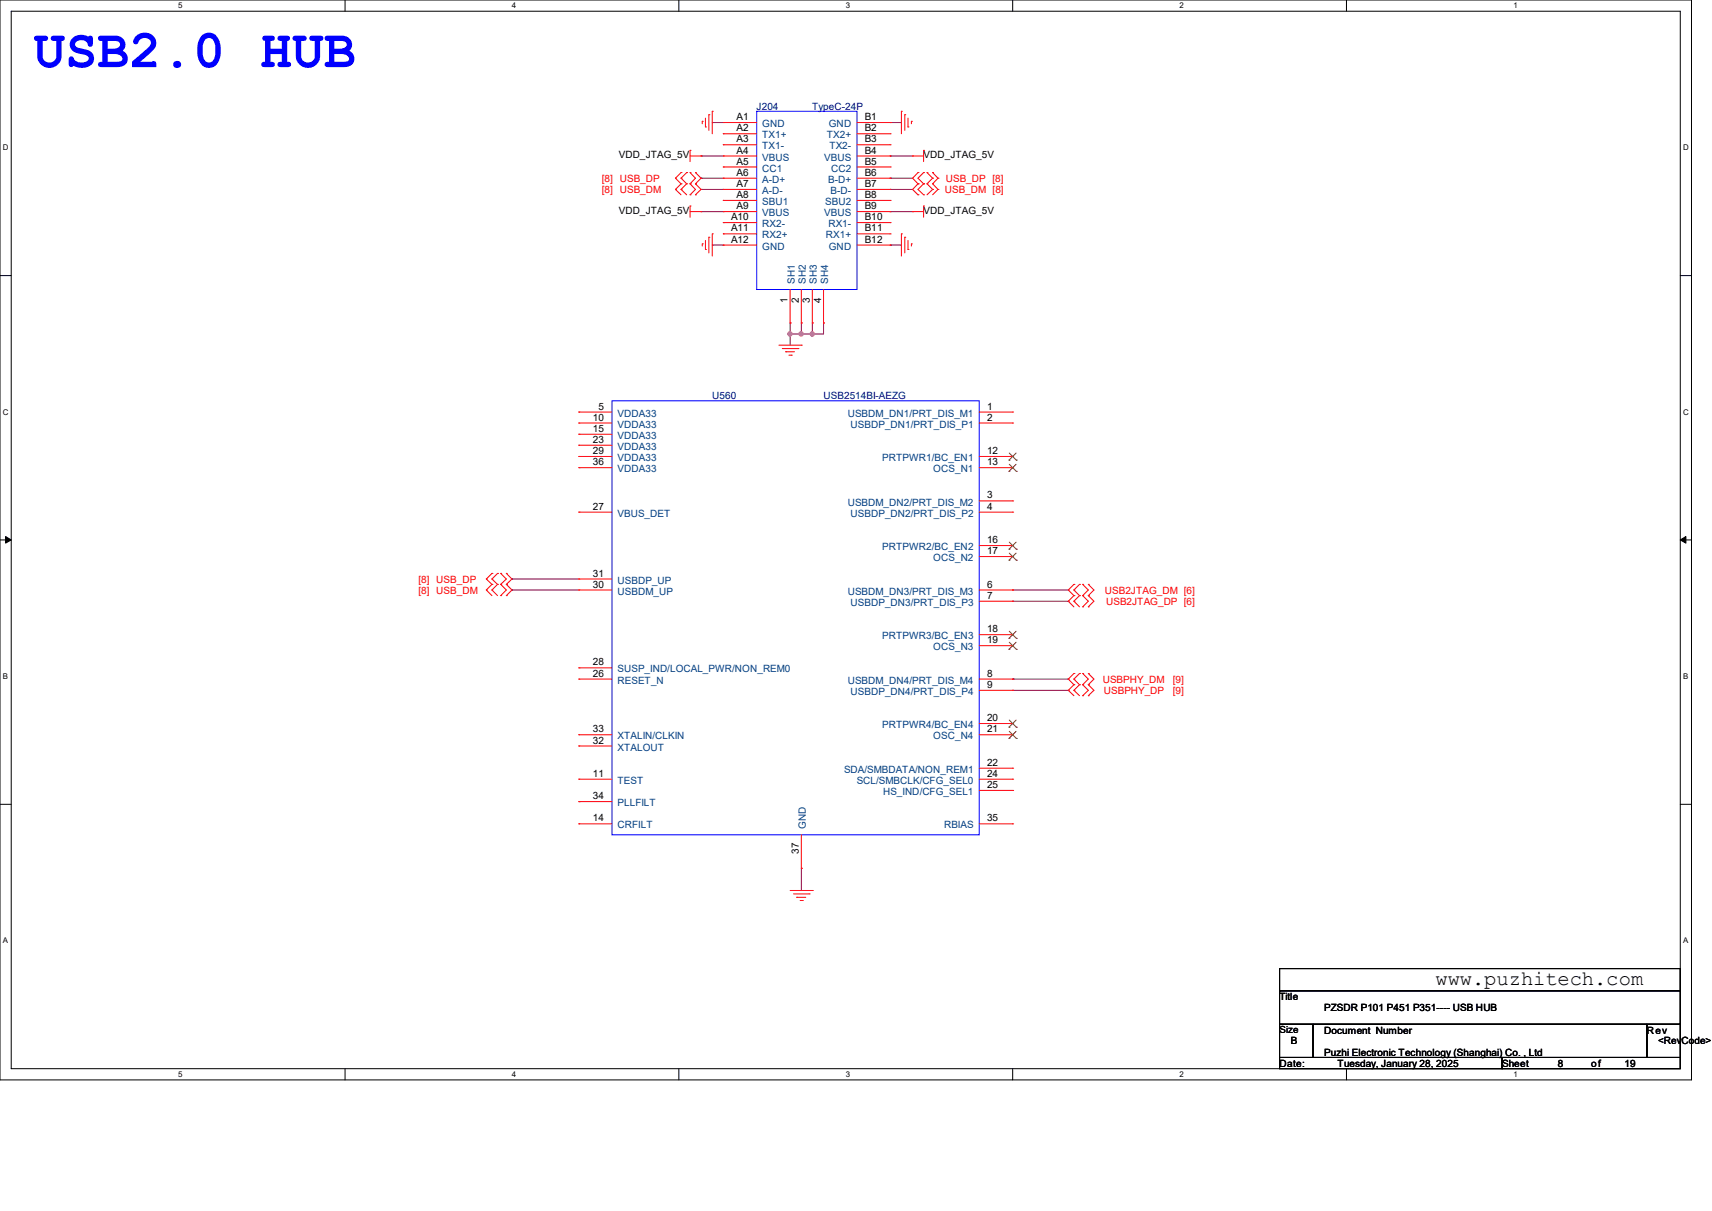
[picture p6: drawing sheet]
<svg xmlns="http://www.w3.org/2000/svg" width="297mm" height="210mm" viewBox="0 0 297 210" stroke-linecap="round" stroke-linejoin="round" font-family="sans-serif">
<path d="M0 0h293.5v187.3h-293.5zM1.9 1.9h289.6v183.4h-289.6z" fill="none" stroke="#000" stroke-width=".17"/>
<g fill="#fff">
<path d="M30.9 .2h.8v1.5h-.8z"/>
<path d="M30.9 185.5h.8v1.6h-.8z"/>
</g>
<path d="M59.9 0v1.9M59.9 185.3v2" fill="none" stroke="#000" stroke-width=".17"/>
<g fill="#fff">
<path d="M88.8 .2h.8v1.5h-.8z"/>
<path d="M88.8 185.5h.8v1.6h-.8z"/>
</g>
<path d="M117.8 0v1.9M117.8 185.3v2" fill="none" stroke="#000" stroke-width=".17"/>
<g fill="#fff">
<path d="M146.7 .2h.8v1.5h-.8z"/>
<path d="M146.7 185.5h.8v1.6h-.8z"/>
</g>
<path d="M175.7 0v1.9M175.7 185.3v2" fill="none" stroke="#000" stroke-width=".17"/>
<g fill="#fff">
<path d="M204.6 .2h.8v1.5h-.8z"/>
<path d="M204.6 185.5h.8v1.6h-.8z"/>
</g>
<path d="M233.6 0v1.9M233.6 185.3v2" fill="none" stroke="#000" stroke-width=".17"/>
<g fill="#fff">
<path d="M262.6 .2h.7v1.5h-.7z"/>
<path d="M262.6 185.5h.7v1.6h-.7z"/>
<path d="M.5 24.8h1v1.6h-1z"/>
<path d="M292 24.8h1v1.6h-1z"/>
<path d="M.5 70.7h1v1.5h-1z"/>
<path d="M292 70.7h1v1.5h-1z"/>
</g>
<path d="M0 47.8h1.9M291.5 47.8h2" fill="none" stroke="#000" stroke-width=".17"/>
<g fill="#fff">
<path d="M.5 116.5h.9v1.6h-.9z"/>
<path d="M292 116.5h.9v1.6h-.9z"/>
</g>
<path d="M0 93.6h1.9M291.5 93.6h2" fill="none" stroke="#000" stroke-width=".17"/>
<path d="M1 93l.9 .6-.9 .6zM291.5 93.6l1-.6v1.2z" fill="#000" stroke="#000" stroke-width=".17"/>
<g fill="#fff">
<path d="M.5 162.4h.9v1.5h-.9z"/>
<path d="M292 162.4h.9v1.5h-.9z"/>
</g>
<path d="M0 139.5h1.9M291.5 139.5h2M222 168h69.5v3.8h-69.5zM222 171.8h69.5v5.8h-69.5zM222 177.6h5.8v5.8h-5.8zM227.8 177.6h57.9v5.8h-57.9zM285.7 177.6h5.8v5.8h-5.8zM222 183.4h38.6v1.9h-38.6zM260.6 183.4h30.9v1.9h-30.9z" fill="none" stroke="#000" stroke-width=".17"/>
<g fill="none" stroke="#800040" stroke-width=".17">
<path d="M121.6 36.7h.1M121.6 27.1h.1M121.6 30.9h.1M121.6 32.9h.1M121.6 27.1h3.9M121.6 36.7h3.9M121.6 30.9h3.9M121.6 32.9h3.9M123.6 21.3h.1M123.6 21.3h1.9M154.4 27.1h.1M154.4 36.7h.1"/>
<path d="M154.4 21.3h.1M154.4 30.9h.1M154.4 32.9h.1M154.4 27.1h3.9M154.4 36.7h3.9M154.4 21.3h2M154.4 30.9h3.9M154.4 32.9h3.9M123.6 42.5h.1M123.6 42.5h1.9M137.1 57.9h.1M137.1 56h.1"/>
<path d="M137.1 56v3.9M139 57.9h.1M139 56h.1M139 56v1.9M140.9 56h.1M140.9 57.9h.1M140.9 56v1.9M142.9 56h.1M142.9 56v1.9h-5.8M154.4 42.5h.1M154.4 42.5h2M88.8 100.4h.1"/>
<path d="M88.8 102.3h.1M88.8 102.3h11.6M88.8 100.4h11.6M175.7 104.3h.1M175.7 102.3h.1M175.7 119.7h.1M175.7 117.8h.1M175.7 104.3h9.6M175.7 102.3h9.6M175.7 119.7h9.6M175.7 117.8h9.6M139 150.6h.1"/>
<path d="M139 150.6v3.8"/>
</g>
<g fill="#f0f" stroke="#f0f" stroke-width=".17">
<circle cx="139" cy="57.9" r=".37"/>
<circle cx="137" cy="57.9" r=".37"/>
<circle cx="140.9" cy="57.9" r=".37"/>
</g>
<g fill="none" stroke="#f00" stroke-width=".17">
<path d="M123 19.9h.1M123 19.9v2.7M123.6 19.3h.1M123.6 19.3v3.9M156.4 19.3h.1M156.4 19.3v3.9M157 19.9h.1M157 19.9v2.7M117.2 32.9h.1M117.2 30.9h.1M117.2 32.9l1 .9M117.2 30.9l1 1"/>
<path d="M118.2 32.9h.1M118.2 31.9h.1M118.2 30.9h.1M118.2 29.9h.1M118.2 32.9l.9 .9M118.2 31.9l-1 1M118.2 30.9l.9 1M118.2 29.9l-1 1M119.1 31.9h.1M119.1 29.9h.1M119.1 31.9l-.9 1M119.1 29.9l-.9 1"/>
<path d="M119.7 26.1h.1M119.7 35.7h.1M119.7 33.8h.1M119.7 31.9h.1M119.7 29.9h.1M119.7 27.1h1.9M119.7 26.1v1.9M119.7 35.7v2M119.7 36.7h1.9M119.7 31.9l.9 1-.9 .9M119.7 29.9l.9 1-.9 1M120.6 31.9h.1"/>
<path d="M120.6 33.8h.1M120.6 29.9h.1M120.6 31.9l1 1-1 .9M120.6 29.9l1 1-1 1M121.6 27.1h.1M121.6 36.7h.1M121.8 21h.1M121.8 21v.5M122.4 22h.1M122.4 20.5v1.5M125.5 21.3h.1M125.5 23.2h.1"/>
<path d="M125.5 25.1h.1M125.5 27.1h.1M125.5 29h.1M125.5 30.9h.1M125.5 32.9h.1M125.5 34.8h.1M125.5 36.7h.1M125.5 38.6h.1M125.5 27.1h5.8M125.5 36.7h5.8M125.5 21.3h5.8M125.5 23.2h5.8"/>
<path d="M125.5 25.1h5.8M125.5 29h5.8M125.5 30.9h5.8M125.5 32.9h5.8M125.5 34.8h5.8M125.5 38.6h5.8M148.7 27.1h5.7M148.7 36.7h5.7M148.7 21.3h5.7M148.7 23.2h5.7M148.7 25.1h5.7M148.7 29h5.7"/>
<path d="M148.7 30.9h5.7M148.7 32.9h5.7M148.7 34.8h5.7M148.7 38.6h5.7M154.4 21.3h.1M154.4 23.2h.1M154.4 25.1h.1M154.4 27.1h.1M154.4 29h.1M154.4 30.9h.1M154.4 32.9h.1M154.4 34.8h.1"/>
<path d="M154.4 36.7h.1M154.4 38.6h.1M157.5 22h.1M157.5 20.5v1.5M158.1 21h.1M158.1 21v.5M158.3 27.1h.1M158.3 36.7h.1M158.3 27.1h1.9M158.3 36.7h1.9M159.3 29.9h.1M159.3 31.9h.1"/>
<path d="M159.3 33.8h.1M159.3 29.9l-1 1 1 1M159.3 31.9l-1 1 1 .9M160.2 26.1h.1M160.2 35.7h.1M160.2 31.9h.1M160.2 29.9h.1M160.2 33.8h.1M160.2 26.1v1.9M160.2 35.7v2M160.2 29.9l-.9 1 .9 1M160.2 31.9l-.9 1 .9 .9"/>
<path d="M160.8 29.9h.1M160.8 31.9h.1M160.8 29.9l1 1M160.8 31.9l1 1M161.8 30.9h.1M161.8 29.9h.1M161.8 32.9h.1M161.8 31.9h.1M161.8 30.9l-1 1M161.8 29.9l.9 1M161.8 32.9l-1 .9M161.8 31.9l.9 1"/>
<path d="M162.7 30.9h.1M162.7 32.9h.1M162.7 30.9l-.9 1M162.7 32.9l-.9 .9M121.8 42.3h.1M121.8 42.3v.4M122.4 43.3h.1M122.4 41.7v1.6M123 41.1h.1M123 41.1v2.8M123.6 40.6h.1M123.6 40.6v3.8"/>
<path d="M125.5 40.6h.1M125.5 42.5h.1M125.5 40.6h5.8M125.5 42.5h5.8M135.1 59.9h3.9M137.1 56h.1M137.1 50.2v5.8M139 59.9h.1M139 56h.1M139 50.2v5.8M140.9 56h.1M140.9 50.2v5.8"/>
<path d="M142.9 56h.1M142.9 50.2v5.8M148.7 40.6h5.7M148.7 42.5h5.7M154.4 40.6h.1M154.4 42.5h.1M156.4 40.6h.1M156.4 40.6v3.8M157 41.1h.1M157 41.1v2.8M157.5 43.3h.1M157.5 41.7v1.6"/>
<path d="M158.1 42.3h.1M158.1 42.3v.4M100.4 71.5h.1M100.4 73.4h.1M100.4 75.3h.1M100.4 77.2h.1M100.4 79.2h.1M100.4 71.5h5.8M100.4 73.4h5.8M100.4 79.2h5.8M100.4 75.3h5.8M100.4 77.2h5.8"/>
<path d="M135.7 60.5h2.7M136.3 61h.1M136.3 61h1.5M136.9 61.6h.4M137.3 61.6h.1M138.4 60.5h.1M169.9 71.5h5.8M169.9 73.4h5.8M169.9 79.2h5.8M175.7 71.5h.1M175.7 73.4h.1M175.7 79.2h.1"/>
<path d="M85.3 99.4h.1M85.3 99.4l-.9 1M86.3 99.4h.1M86.3 99.4l-1 1M86.9 99.4h.1M86.9 99.4l.9 1-.9 .9M87.8 99.4h.1M87.8 99.4l1 1-1 .9M100.4 88.8h.1M100.4 81.1h.1M100.4 88.8h5.8M100.4 81.1h5.8"/>
<path d="M169.9 86.9h5.8M169.9 88.8h5.8M169.9 81.1h5.8M169.9 94.6h5.8M169.9 96.5h5.8M175.7 86.9h.1M175.7 88.8h.1M175.7 81.1h.1M175.7 94.6h.1M175.7 96.5h.1M84.4 102.3h.1M84.4 100.4h.1"/>
<path d="M84.4 102.3l.9 1M84.4 100.4l.9 .9M85.3 102.3h.1M85.3 101.3h.1M85.3 100.4h.1M85.3 102.3l1 1M85.3 101.3l-.9 1M85.3 100.4l1 .9M86.3 101.3h.1M86.3 101.3l-1 1M86.9 103.3h.1M86.9 101.3h.1"/>
<path d="M86.9 101.3l.9 1-.9 1M87.8 101.3h.1M87.8 103.3h.1M87.8 101.3l1 1-1 1M100.4 117.8h.1M100.4 115.8h.1M100.4 102.3h.1M100.4 100.4h.1M100.4 102.3h5.8M100.4 117.8h5.8M100.4 115.8h5.8M100.4 100.4h5.8"/>
<path d="M169.9 102.3h5.8M169.9 104.3h5.8M169.9 117.8h5.8M169.9 119.7h5.8M169.9 110.1h5.8M169.9 112h5.8M175.7 102.3h.1M175.7 104.3h.1M175.7 117.8h.1M175.7 119.7h.1M175.7 110.1h.1M175.7 112h.1"/>
<path d="M185.3 102.3h.1M185.3 104.3h.1M185.3 117.8h.1M185.3 119.7h.1M185.3 102.3l1 1M185.3 104.3l1 .9M185.3 117.8l1 .9M185.3 119.7l1 .9M186.3 102.3h.1M186.3 101.3h.1M186.3 104.3h.1M186.3 103.3h.1"/>
<path d="M186.3 117.8h.1M186.3 116.8h.1M186.3 119.7h.1M186.3 118.7h.1M186.3 102.3l1 1M186.3 101.3l-1 1M186.3 104.3l1 .9M186.3 103.3l-1 1M186.3 117.8l1 .9M186.3 116.8l-1 1M186.3 119.7l1 .9M186.3 118.7l-1 1"/>
<path d="M187.3 101.3h.1M187.3 103.3h.1M187.3 116.8h.1M187.3 118.7h.1M187.3 101.3l-1 1M187.3 103.3l-1 1M187.3 116.8l-1 1M187.3 118.7l-1 1M187.8 103.3h.1M187.8 101.3h.1M187.8 105.2h.1M187.8 118.7h.1"/>
<path d="M187.8 116.8h.1M187.8 101.3l1 1-1 1M187.8 103.3l1 1-1 .9M187.8 116.8l1 1-1 .9M187.8 118.7l1 1-1 .9M188.8 101.3h.1M188.8 103.3h.1M188.8 105.2h.1M188.8 116.8h.1M188.8 118.7h.1M188.8 101.3l1 1-1 1M188.8 103.3l1 1-1 .9"/>
<path d="M188.8 116.8l1 1-1 .9M188.8 118.7l1 1-1 .9M100.4 135.1h.1M100.4 129.4h.1M100.4 127.4h.1M100.4 139h.1M100.4 135.1h5.8M100.4 127.4h5.8M100.4 129.4h5.8M100.4 139h5.8M169.9 135.1h5.8M169.9 125.5h5.8"/>
<path d="M169.9 127.4h5.8M169.9 133.2h5.8M169.9 137.1h5.8M175.7 125.5h.1M175.7 127.4h.1M175.7 133.2h.1M175.7 135.1h.1M175.7 137.1h.1M187.8 120.6h.1M188.8 120.6h.1M100.4 142.9h.1M100.4 142.9h5.8"/>
<path d="M137.1 154.4h3.8M137.7 155h2.7M138.2 155.6h.1M138.2 155.6h1.6M138.8 156.2h.4M139 150.6h.1M139 144.8v5.8M139.2 156.2h.1M140.4 155h.1M140.9 154.4h.1M169.9 142.9h5.8M175.7 142.9h.1"/>
</g>
<path d="M131.3 19.3h17.4v30.9h-17.4zM106.2 69.5h63.7v75.3h-63.7z" fill="none" stroke="#00f" stroke-width=".17"/>
<g fill="none" stroke="#804000" stroke-width=".17">
<path d="M175 79.8h.1M175.1 78.6l1.2 1.2M176.3 78.6l-1.3 1.2M176.3 79.8h.1M175 81.7h.1M175 95.2h.1M175 97.2h.1M175.1 80.5l1.2 1.2M175.1 94l1.2 1.2M175.1 95.9l1.2 1.3M176.3 80.5l-1.3 1.2M176.3 94l-1.3 1.2"/>
<path d="M176.3 95.9l-1.3 1.3M176.3 81.7h.1M176.3 95.2h.1M176.3 97.2h.1M175 110.7h.1M175 112.6h.1M175.1 109.5l1.2 1.2M175.1 111.4l1.2 1.2M176.3 109.5l-1.3 1.2M176.3 111.4l-1.3 1.2M176.3 110.7h.1M176.3 112.6h.1"/>
<path d="M175 126.1h.1M175 128.1h.1M175.1 124.9l1.2 1.2M175.1 126.8l1.2 1.3M176.3 124.9l-1.3 1.2M176.3 126.8l-1.3 1.3M176.3 126.1h.1M176.3 128.1h.1"/>
</g>
<text font-size="9.2" fill="#00f" x="5.8" y="11.6">USB2.0 HUB</text>
<text font-size="3.6" x="249" y="170.8">www.puzhitech.com</text>
<g font-size="1.7">
<text x="127.8" y="20.8">A1</text>
<text x="127.8" y="22.8">A2</text>
<text x="150" y="20.8">B1</text>
<text x="150" y="22.8">B2</text>
<text x="107.4" y="27.5">VDD_JTAG_5V</text>
<text x="127.8" y="24.7">A3</text>
<text x="127.8" y="26.6">A4</text>
<text x="127.8" y="28.5">A5</text>
<text x="150" y="24.7">B3</text>
<text x="150" y="26.6">B4</text>
<text x="150" y="28.5">B5</text>
<text x="160.2" y="27.5">VDD_JTAG_5V</text>
<text x="127.8" y="30.5">A6</text>
<text x="127.8" y="32.4">A7</text>
<text x="127.8" y="34.3">A8</text>
<text x="150" y="30.5">B6</text>
<text x="150" y="32.4">B7</text>
<text x="150" y="34.3">B8</text>
<text x="107.4" y="37.1">VDD_JTAG_5V</text>
<text x="126.8" y="38.2">A10</text>
<text x="126.8" y="40.1">A11</text>
<text x="127.8" y="36.3">A9</text>
<text x="150" y="36.3">B9</text>
<text x="150" y="38.2">B10</text>
<text x="150" y="40.1">B11</text>
<text x="160.2" y="37.1">VDD_JTAG_5V</text>
<text x="126.8" y="42.1">A12</text>
<text x="150" y="42.1">B12</text>
<text x="136.6" y="52.5" transform="rotate(-90 136.6 52.5)">1</text>
<text x="138.6" y="52.5" transform="rotate(-90 138.6 52.5)">2</text>
<text x="140.5" y="52.5" transform="rotate(-90 140.5 52.5)">3</text>
<text x="142.4" y="52.5" transform="rotate(-90 142.4 52.5)">4</text>
<text x="103.8" y="71">5</text>
<text x="171.2" y="71">1</text>
<text x="102.9" y="72.9">10</text>
<text x="102.9" y="74.9">15</text>
<text x="102.9" y="76.8">23</text>
<text x="171.2" y="72.9">2</text>
<text x="102.9" y="78.7">29</text>
<text x="102.9" y="80.7">36</text>
<text x="171.2" y="78.7">12</text>
<text x="171.2" y="80.7">13</text>
<text x="102.9" y="88.4">27</text>
<text x="171.2" y="86.4">3</text>
<text x="171.2" y="88.4">4</text>
<text x="171.2" y="94.2">16</text>
<text x="102.9" y="101.9">30</text>
<text x="102.9" y="100">31</text>
<text x="171.2" y="101.9">6</text>
<text x="171.2" y="96.1">17</text>
<text x="171.2" y="103.8">7</text>
<text x="171.2" y="109.6">18</text>
<text x="171.2" y="111.5">19</text>
<text x="102.9" y="117.3">26</text>
<text x="102.9" y="115.4">28</text>
<text x="171.2" y="117.3">8</text>
<text x="171.2" y="119.3">9</text>
<text x="171.2" y="125">20</text>
<text x="102.9" y="128.9">32</text>
<text x="102.9" y="127">33</text>
<text x="171.2" y="127">21</text>
<text x="102.9" y="134.7">11</text>
<text x="171.2" y="132.8">22</text>
<text x="171.2" y="134.7">24</text>
<text x="171.2" y="136.6">25</text>
<text x="102.9" y="142.4">14</text>
<text x="102.9" y="138.6">34</text>
<text x="171.2" y="142.4">35</text>
<text x="138.6" y="148.1" transform="rotate(-90 138.6 148.1)">37</text>
<text x="222" y="173.4">Title</text>
<text x="222" y="179.2">Size</text>
<text x="229.7" y="175.3">PZSDR P101 P451 P351---- USB HUB</text>
<text x="229.7" y="179.2">Document Number</text>
<text x="285.7" y="179.2">Rev</text>
<text x="222" y="185">Date:</text>
<text x="223.9" y="181.1">B</text>
<text x="229.7" y="183.1">Puzhi Electronic Technology (Shanghai) Co. , Ltd</text>
<text x="232.1" y="185">Tuesday, January 28, 2025</text>
<text x="260.6" y="185">Sheet</text>
<text x="270.2" y="185">8</text>
<text x="276.1" y="185">of</text>
<text x="281.8" y="185">19</text>
<text x="287.6" y="181.1">&lt;RevCode&gt;</text>
</g>
<g font-size="1.7" fill="#000080">
<text x="131.3" y="19">J204</text>
<text x="140.9" y="19">TypeC-24P</text>
<text x="123.6" y="69.2">U560</text>
<text x="142.9" y="69.2">USB2514BI-AEZG</text>
</g>
<g font-size="1.7" fill="#004080">
<text x="132.2" y="22.1">GND</text>
<text x="143.8" y="22.1">GND</text>
<text x="132.2" y="24">TX1+</text>
<text x="132.2" y="25.9">TX1-</text>
<text x="132.2" y="27.9">VBUS</text>
<text x="132.2" y="29.8">CC1</text>
<text x="143" y="27.9">VBUS</text>
<text x="143.5" y="24">TX2+</text>
<text x="143.9" y="25.9">TX2-</text>
<text x="144.2" y="29.8">CC2</text>
<text x="132.2" y="31.7">A-D+</text>
<text x="132.2" y="33.7">A-D-</text>
<text x="132.2" y="35.6">SBU1</text>
<text x="143.2" y="35.6">SBU2</text>
<text x="143.7" y="31.7">B-D+</text>
<text x="144.1" y="33.7">B-D-</text>
<text x="132.2" y="37.5">VBUS</text>
<text x="132.2" y="39.4">RX2-</text>
<text x="132.2" y="41.4">RX2+</text>
<text x="143" y="37.5">VBUS</text>
<text x="143.3" y="41.4">RX1+</text>
<text x="143.7" y="39.4">RX1-</text>
<text x="132.2" y="43.3">GND</text>
<text x="143.8" y="43.3">GND</text>
<text x="137.9" y="49.2" transform="rotate(-90 137.9 49.2)">SH1</text>
<text x="139.8" y="49.2" transform="rotate(-90 139.8 49.2)">SH2</text>
<text x="141.7" y="49.2" transform="rotate(-90 141.7 49.2)">SH3</text>
<text x="143.7" y="49.2" transform="rotate(-90 143.7 49.2)">SH4</text>
<text x="107.1" y="72.3">VDDA33</text>
<text x="107.1" y="74.2">VDDA33</text>
<text x="107.1" y="76.1">VDDA33</text>
<text x="147.1" y="72.3">USBDM_DN1/PRT_DIS_M1</text>
<text x="147.6" y="74.2">USBDP_DN1/PRT_DIS_P1</text>
<text x="107.1" y="78">VDDA33</text>
<text x="107.1" y="80">VDDA33</text>
<text x="107.1" y="81.9">VDDA33</text>
<text x="153.1" y="80">PRTPWR1/BC_EN1</text>
<text x="161.9" y="81.9">OCS_N1</text>
<text x="107.1" y="89.6">VBUS_DET</text>
<text x="147.1" y="87.7">USBDM_DN2/PRT_DIS_M2</text>
<text x="147.6" y="89.6">USBDP_DN2/PRT_DIS_P2</text>
<text x="153.1" y="95.4">PRTPWR2/BC_EN2</text>
<text x="107.1" y="101.2">USBDP_UP</text>
<text x="161.9" y="97.3">OCS_N2</text>
<text x="107.1" y="103.1">USBDM_UP</text>
<text x="147.1" y="103.1">USBDM_DN3/PRT_DIS_M3</text>
<text x="147.6" y="105.1">USBDP_DN3/PRT_DIS_P3</text>
<text x="153.1" y="110.9">PRTPWR3/BC_EN3</text>
<text x="161.9" y="112.8">OCS_N3</text>
<text x="107.1" y="118.6">RESET_N</text>
<text x="107.1" y="116.6">SUSP_IND/LOCAL_PWR/NON_REM0</text>
<text x="147.1" y="118.6">USBDM_DN4/PRT_DIS_M4</text>
<text x="147.6" y="120.5">USBDP_DN4/PRT_DIS_P4</text>
<text x="107.1" y="130.2">XTALOUT</text>
<text x="107.1" y="128.2">XTALIN/CLKIN</text>
<text x="153.1" y="126.3">PRTPWR4/BC_EN4</text>
<text x="161.9" y="128.2">OSC_N4</text>
<text x="107.1" y="135.9">TEST</text>
<text x="146.4" y="134">SDA/SMBDATA/NON_REM1</text>
<text x="148.6" y="135.9">SCL/SMBCLK/CFG_SEL0</text>
<text x="153.2" y="137.9">HS_IND/CFG_SEL1</text>
<text x="107.1" y="143.7">CRFILT</text>
<text x="107.1" y="139.8">PLLFILT</text>
<text x="139.8" y="143.8" transform="rotate(-90 139.8 143.8)">GND</text>
<text x="163.8" y="143.7">RBIAS</text>
</g>
<g font-size="1.7" fill="#f00">
<text x="104.4" y="33.5">[8] USB_DM</text>
<text x="104.4" y="31.5">[8] USB_DP</text>
<text x="163.9" y="33.5">USB_DM [8]</text>
<text x="164.1" y="31.5">USB_DP [8]</text>
<text x="72.6" y="101">[8] USB_DP</text>
<text x="72.6" y="103">[8] USB_DM</text>
<text x="191.7" y="103">USB2JTAG_DM [6]</text>
<text x="191.9" y="104.9">USB2JTAG_DP [6]</text>
<text x="191.3" y="118.4">USBPHY_DM</text>
<text x="203.5" y="118.4">[9]</text>
<text x="191.5" y="120.4">USBPHY_DP</text>
<text x="203.5" y="120.4">[9]</text>
</g>
<g font-size="1.4">
<text x="30.9" y="1.4">5</text>
<text x="88.8" y="1.4">4</text>
<text x="146.7" y="1.4">3</text>
<text x="204.6" y="1.4">2</text>
<text x="262.6" y="1.4">1</text>
<text x=".5" y="26.1">D</text>
<text x="292" y="26.1">D</text>
<text x=".5" y="71.9">C</text>
<text x="292" y="71.9">C</text>
<text x=".5" y="117.8">B</text>
<text x="292" y="117.8">B</text>
<text x=".5" y="163.6">A</text>
<text x="292" y="163.6">A</text>
<text x="30.9" y="186.8">5</text>
<text x="88.8" y="186.8">4</text>
<text x="146.7" y="186.8">3</text>
<text x="204.6" y="186.8">2</text>
<text x="262.6" y="186.8">1</text>
</g>
</svg>
